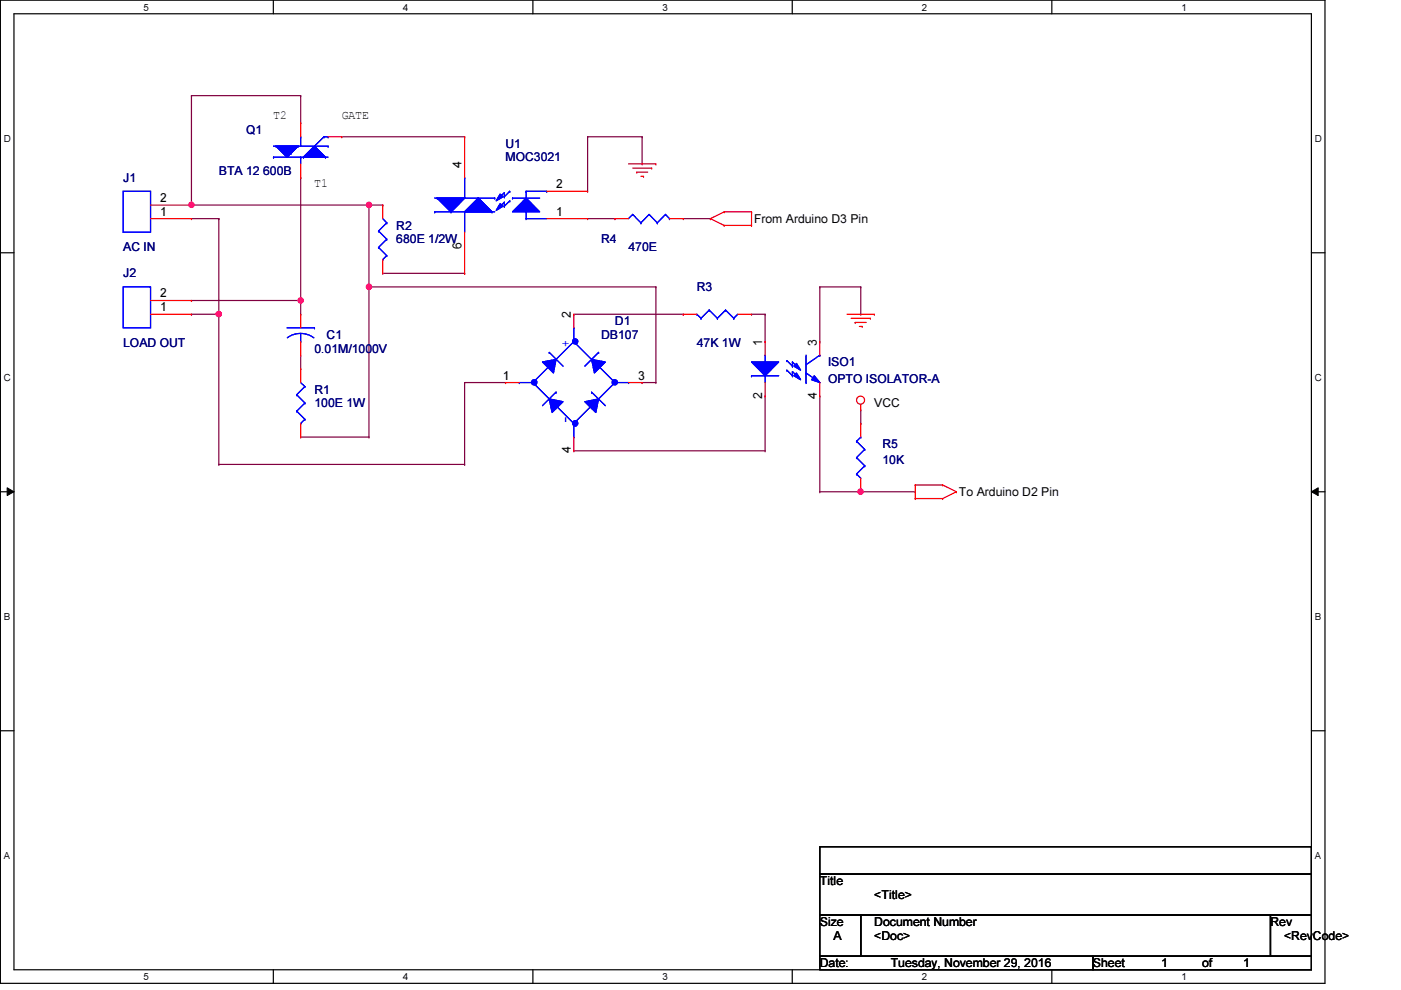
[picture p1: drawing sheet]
<svg xmlns="http://www.w3.org/2000/svg" width="297mm" height="210mm" viewBox="0 0 297 210" stroke-linecap="round" stroke-linejoin="round" font-family="sans-serif">
<path d="M.1 0h280.8v208.5h-280.8zM3 2.9h275v202.7h-275z" fill="none" stroke="#000" stroke-width=".25"/>
<g fill="#fff">
<path d="M30.4 .3h1.2v2.4h-1.2z"/>
<path d="M30.4 205.9h1.2v2.3h-1.2z"/>
</g>
<path d="M58 0v2.9M58 205.6v2.9" fill="none" stroke="#000" stroke-width=".25"/>
<g fill="#fff">
<path d="M85.4 .3h1.2v2.4h-1.2z"/>
<path d="M85.4 205.9h1.2v2.3h-1.2z"/>
</g>
<path d="M113 0v2.9M113 205.6v2.9" fill="none" stroke="#000" stroke-width=".25"/>
<g fill="#fff">
<path d="M140.5 .3h1.1v2.4h-1.1z"/>
<path d="M140.5 205.9h1.1v2.3h-1.1z"/>
</g>
<path d="M168 0v2.9M168 205.6v2.9" fill="none" stroke="#000" stroke-width=".25"/>
<g fill="#fff">
<path d="M195.4 .3h1.2v2.4h-1.2z"/>
<path d="M195.4 205.9h1.2v2.3h-1.2z"/>
</g>
<path d="M223 0v2.9M223 205.6v2.9" fill="none" stroke="#000" stroke-width=".25"/>
<g fill="#fff">
<path d="M250.5 .3h1.1v2.4h-1.1z"/>
<path d="M250.5 205.9h1.1v2.3h-1.1z"/>
<path d="M.8 28.2h1.5v2.4h-1.5z"/>
<path d="M278.8 28.2h1.4v2.4h-1.4z"/>
<path d="M.8 78.9h1.5v2.3h-1.5z"/>
<path d="M278.8 78.9h1.4v2.3h-1.4z"/>
</g>
<path d="M.1 53.6h2.9M278 53.6h2.9" fill="none" stroke="#000" stroke-width=".25"/>
<g fill="#fff">
<path d="M.8 129.6h1.4v2.3h-1.4z"/>
<path d="M278.8 129.6h1.3v2.3h-1.3z"/>
</g>
<path d="M.1 104.3h2.9M278 104.3h2.9" fill="none" stroke="#000" stroke-width=".25"/>
<path d="M1.5 103.4l1.5 .9-1.5 .8zM278 104.3l1.5-.9v1.7z" fill="#000"/>
<path d="M1.5 103.4l1.5 .9-1.5 .8zM278 104.3l1.5-.9v1.7z" fill="none" stroke="#000" stroke-width=".21"/>
<g fill="#fff">
<path d="M.8 180.3h1.4v2.3h-1.4z"/>
<path d="M278.8 180.3h1.3v2.3h-1.3z"/>
</g>
<path d="M.1 154.9h2.9M278 154.9h2.9" fill="none" stroke="#000" stroke-width=".25"/>
<path d="M40.6 46.4h5.8M46.4 46.4h.1M46.4 46.4v20.2" fill="none" stroke="#800040" stroke-width=".25"/>
<circle cx="46.4" cy="66.6" r=".56" fill="#f0f"/>
<circle cx="46.4" cy="66.6" r=".56" fill="none" stroke="#f0f" stroke-width=".25"/>
<path d="M40.6 20.3h.1M40.6 20.3v23.2M40.6 20.3h23.2M63.8 20.3h.1M63.8 26.1h.1M63.8 37.7h.1M63.8 20.3v5.8M63.8 37.7v26h-23.2M40.6 66.6h.1M40.6 63.7h.1M40.6 66.6h5.8" fill="none" stroke="#800040" stroke-width=".25"/>
<circle cx="63.7" cy="63.7" r=".56" fill="#f0f"/>
<circle cx="63.7" cy="63.7" r=".56" fill="none" stroke="#f0f" stroke-width=".25"/>
<path d="M72.5 29h26M98.5 29h.1M40.6 43.5h37.6M78.2 43.5h.1M63.8 66.6h.1M63.8 78.2h.1M63.8 63.7v2.9M63.8 75.3v2.9" fill="none" stroke="#800040" stroke-width=".25"/>
<circle cx="40.6" cy="43.4" r=".56" fill="#f0f"/>
<circle cx="40.6" cy="43.4" r=".56" fill="none" stroke="#f0f" stroke-width=".25"/>
<circle cx="78.2" cy="43.4" r=".56" fill="#f0f"/>
<circle cx="78.2" cy="43.4" r=".56" fill="none" stroke="#f0f" stroke-width=".25"/>
<path d="M81.1 58h17.4M98.5 58h.1M78.2 60.8h.1M78.2 60.8v31.9M63.8 92.7h14.4M78.2 92.7h.1" fill="none" stroke="#800040" stroke-width=".25"/>
<circle cx="78.2" cy="60.8" r=".56" fill="#f0f"/>
<circle cx="78.2" cy="60.8" r=".56" fill="none" stroke="#f0f" stroke-width=".25"/>
<g fill="none" stroke="#800040" stroke-width=".25">
<path d="M124.6 29h.1M124.6 29v11.6M124.6 29h11.5M136.1 29h.1M136.1 34.8h.1M136.1 29v5.8M78.2 43.5h.1M78.2 43.5h2.9M78.2 43.5v17.3h60.9M81.1 43.5h.1M124.6 46.4h5.8M130.4 46.4h.1"/>
<path d="M144.9 46.4h5.7M150.6 46.4h.1M46.4 66.6v31.9M121.7 66.6h23.2M139.1 60.8h.1M139.1 60.8v20.3M144.9 66.6h.1M159.3 66.6h2.9M162.2 72.4h.1M162.2 66.6h.1M162.2 66.6v5.8M173.8 60.8h.1"/>
<path d="M173.8 60.8h8.7M173.8 60.8v11.6M182.5 60.8h.1M182.5 66.6h.1M182.5 60.8v5.8M46.4 98.5h.1M46.4 98.5h52.1M98.5 98.5h.1M98.5 81.1h.1M98.5 81.1v17.4M98.5 81.1h8.7M107.2 81.1h.1"/>
<path d="M121.7 95.6h40.5M136.1 81.1h.1M136.1 81.1h3M139.1 81.1h.1M162.2 95.6h.1M162.2 84h.1M162.2 84v11.6M173.8 84v20.3M182.5 89.8h.1M182.5 86.9v2.9M173.8 104.3h.1M173.8 104.3h8.7"/>
<path d="M182.5 104.3h.1"/>
</g>
<circle cx="182.4" cy="104.2" r=".56" fill="#f0f"/>
<circle cx="182.4" cy="104.2" r=".56" fill="none" stroke="#f0f" stroke-width=".25"/>
<path d="M182.5 104.3h11.6M194.1 104.3h.1" fill="none" stroke="#800040" stroke-width=".25"/>
<g fill="none" stroke="#f00" stroke-width=".25">
<path d="M133.3 34.8h5.8M134.2 35.6h4M135 36.5h.1M135 36.5h2.3M135.9 37.4h.5M136.4 37.4h.1M138.2 35.6h.1M139.1 34.8h.1M130.4 46.4h.1M130.4 46.4h2.9M141.9 46.4h3M144.9 46.4h.1"/>
<path d="M150.6 46.4h.1M150.6 46.4l2.9 1.4M153.5 44.9h.1M153.5 47.8h.1M153.5 44.9l-2.9 1.5M153.5 44.9h5.8M153.5 47.8h5.8M159.3 44.9h.1M159.3 47.8h.1M159.3 44.9v2.9M63.8 66.6h.1M63.8 75.3h.1"/>
<path d="M63.8 66.6v2.9M63.8 72.4v2.9M179.6 66.6h5.8M180.5 67.5h4M181.3 68.4h.1M181.3 68.4h2.3M182.2 69.2h.6M182.8 69.2h.1M184.5 67.5h.1M185.4 66.6h.1M182.5 86.9h.1M182.5 85.7v1.2"/>
<path d="M194.1 105.7h.1M194.1 102.8h.1M194.1 102.8h5.8M194.1 105.7h5.8M194.1 102.8v2.9M199.9 102.8h.1M199.9 105.7h.1M199.9 102.8l2.9 1.5M202.8 104.3h.1M202.8 104.3l-2.9 1.4"/>
<circle cx="182.4" cy="84.8" r=".85"/>
</g>
<path d="M173.8 179.5h104.2v5.8h-104.2zM173.8 185.3h104.2v8.7h-104.2zM173.8 194h8.7v8.7h-8.7zM182.5 194h86.9v8.7h-86.9zM269.4 194h8.6v8.7h-8.6zM173.8 202.7h57.9v2.9h-57.9zM231.7 202.7h46.3v2.9h-46.3z" fill="none" stroke="#000" stroke-width=".25"/>
<g fill="none" stroke="#00f" stroke-width=".25">
<path d="M134.2 45.5h.1M134.2 45.5l-.9 .9M134.2 45.5l1.7 1.7M135.9 47.2h.1M137.6 45.5h.1M137.6 45.5l-1.7 1.7M137.6 45.5l1.8 1.7M139.4 47.2h.1M141.1 45.5h.1M141.1 45.5l-1.7 1.7M141.1 45.5l.8 .9M141.9 46.4h.1"/>
<path d="M60.9 69.5h5.8M63.8 72.4h.1M63.8 70.7l1.4 .2 1.3 .7M63.8 70.7l-1.5 .2-1.4 .7M63.8 70.7v1.7M66.7 69.5h.1"/>
</g>
<path d="M111.5 42l2.9 2.9h-5.7z" fill="#00f"/>
<g fill="none" stroke="#00f" stroke-width=".25">
<path d="M98.5 37.7h.1M98.5 37.7v4.3l-2.9 2.9M92.2 44.9h.1M92.2 42h12.7M92.2 44.9h12.7M92.7 42h.1M92.7 42l2.9 2.9M95.6 44.9h.1M98.5 44.9h.1M98.5 44.9v4.3M101.4 42h.1M101.4 42l-2.9 2.9"/>
<path d="M101.4 42l2.9 2.9M104.3 44.9h.1M104.9 42h.1M108.7 42h.1M108.7 42h5.7M111.5 42l2.9 2.9h-5.7zM111.5 46.4h.1M111.5 44.9h.1M111.5 40.6h.1M111.5 46.4h4.4M111.5 40.6v1.4M111.5 44.9v1.5"/>
<path d="M111.5 40.6h4.4M115.9 40.6h.1"/>
</g>
<path d="M98.5 44.9l2.9-2.9 2.9 2.9z" fill="#00f"/>
<path d="M98.5 44.9l2.9-2.9 2.9 2.9z" fill="none" stroke="#00f" stroke-width=".25"/>
<path d="M92.7 42h5.8l-2.9 2.9z" fill="#00f"/>
<g fill="none" stroke="#00f" stroke-width=".25">
<path d="M92.7 42h5.8l-2.9 2.9zM106.9 43.7h.1M106.9 42.9h.1M106.9 41.7h.1M106.9 40.9h.1M106.9 40.9v.8M106.9 42.9v.8M106.9 42.9l-1.2 1.1M106.9 40.9l-1.2 1.1M108.1 42.6h.1M108.1 40.6h.1M108.1 42.6l-1.2 1.1"/>
<path d="M108.1 40.6l-1.2 1.1"/>
</g>
<path d="M106 43.2l.6 .5-1.4 .9z" fill="#00f"/>
<path d="M106 43.2l.6 .5-1.4 .9z" fill="none" stroke="#00f" stroke-width=".25"/>
<path d="M106 41.1l.6 .6-1.4 .9z" fill="#00f"/>
<path d="M106 41.1l.6 .6-1.4 .9z" fill="none" stroke="#00f" stroke-width=".25"/>
<path d="M111.5 42l2.9 2.9h-5.7z" fill="#00f"/>
<g fill="none" stroke="#00f" stroke-width=".25">
<path d="M98.5 37.7h.1M98.5 37.7v4.3l-2.9 2.9M92.2 44.9h.1M92.2 42h12.7M92.2 44.9h12.7M92.7 42h.1M92.7 42l2.9 2.9M95.6 44.9h.1M98.5 44.9h.1M98.5 44.9v4.3M101.4 42h.1M101.4 42l-2.9 2.9"/>
<path d="M101.4 42l2.9 2.9M104.3 44.9h.1M104.9 42h.1M108.7 42h.1M108.7 42h5.7M111.5 42l2.9 2.9h-5.7zM111.5 46.4h.1M111.5 44.9h.1M111.5 40.6h.1M111.5 46.4h4.4M111.5 40.6v1.4M111.5 44.9v1.5"/>
<path d="M111.5 40.6h4.4M115.9 40.6h.1"/>
</g>
<path d="M98.5 44.9l2.9-2.9 2.9 2.9z" fill="#00f"/>
<path d="M98.5 44.9l2.9-2.9 2.9 2.9z" fill="none" stroke="#00f" stroke-width=".25"/>
<path d="M92.7 42h5.8l-2.9 2.9z" fill="#00f"/>
<g fill="none" stroke="#00f" stroke-width=".25">
<path d="M92.7 42h5.8l-2.9 2.9zM106.9 43.7h.1M106.9 42.9h.1M106.9 41.7h.1M106.9 40.9h.1M106.9 40.9v.8M106.9 42.9v.8M106.9 42.9l-1.2 1.1M106.9 40.9l-1.2 1.1M108.1 42.6h.1M108.1 40.6h.1M108.1 42.6l-1.2 1.1"/>
<path d="M108.1 40.6l-1.2 1.1"/>
</g>
<path d="M106 43.2l.6 .5-1.4 .9z" fill="#00f"/>
<path d="M106 43.2l.6 .5-1.4 .9z" fill="none" stroke="#00f" stroke-width=".25"/>
<path d="M106 41.1l.6 .6-1.4 .9z" fill="#00f"/>
<g fill="none" stroke="#00f" stroke-width=".25">
<path d="M58 33.3h.1M58 33.3h11.6M58 31h11.6M58.5 31h.1M58.5 31l2.4 2.3 2.3-2.3M61.8 32.5h.1M63.2 31h.1M63.2 31l-1.4 1.5M63.8 33.3h.1M63.8 29h.1M63.8 29v2M63.8 33.3v1.5"/>
<path d="M64.3 33.3h.1M66.7 31l-2.4 2.3M66.7 31l2.3 2.3M68.7 29h.1M68.7 29l-2 2M68.7 29h.9M69 33.3h.1M69.6 31h.1M69.6 29h.1M106 41.1l.6 .6-1.4 .9z"/>
</g>
<path d="M98.5 29h.1M98.5 29v8.7M98.5 58h.1M98.5 49.2v8.8M115.9 46.4h8.7M115.9 40.6h8.7M124.6 46.4h.1M124.6 40.6h.1" fill="none" stroke="#f00" stroke-width=".25"/>
<path d="M66.7 31l2.3 2.3h-4.7z" fill="#00f"/>
<path d="M66.7 31l2.3 2.3h-4.7z" fill="none" stroke="#00f" stroke-width=".25"/>
<path d="M58.5 31h4.7l-2.3 2.3z" fill="#00f"/>
<g fill="none" stroke="#00f" stroke-width=".25">
<path d="M58 33.3h.1M58 33.3h11.6M58 31h11.6M58.5 31h4.7l-2.3 2.3zM58.5 31h.1M58.5 31l2.4 2.3 2.3-2.3M61.8 32.5h.1M63.2 31h.1M63.2 31l-1.4 1.5M63.8 33.3h.1M63.8 29h.1M63.8 29v2"/>
<path d="M63.8 33.3v1.5M64.3 33.3h.1M66.7 31l-2.4 2.3M66.7 31l2.3 2.3M68.7 29h.1M68.7 29l-2 2M68.7 29h.9M69 33.3h.1M69.6 31h.1M69.6 29h.1"/>
</g>
<path d="M66.7 31l2.3 2.3h-4.7z" fill="#00f"/>
<path d="M66.7 31l2.3 2.3h-4.7z" fill="none" stroke="#00f" stroke-width=".25"/>
<path d="M58.5 31h4.7l-2.3 2.3z" fill="#00f"/>
<g fill="none" stroke="#00f" stroke-width=".25">
<path d="M58.5 31h4.7l-2.3 2.3zM80.3 49h.1M80.3 52.5h.1M80.3 49l1.7 1.7M80.3 52.5l1.7 1.7M81.1 55h.1M81.1 46.4l.9 .8M82 47.2h.1M82 50.7h.1M82 54.2h.1M82 47.2l-1.7 1.8M82 50.7l-1.7 1.8"/>
<path d="M82 54.2l-.9 .8M147.7 66.6h.1M147.7 66.6l.9 .9M148.6 67.5h.1M150.4 65.7h.1M150.4 65.7l1.7 1.8M150.4 65.7l-1.8 1.8M152.1 67.5h.1M153.8 65.7h.1M153.8 65.7l1.8 1.8M153.8 65.7l-1.7 1.8M155.6 67.5h.1"/>
<path d="M156.4 66.6l-.8 .9M62.9 83.7h.1M62.9 87.2h.1M62.9 83.7l1.7 1.7M62.9 87.2l1.7 1.7M63.8 89.8h.1M63.8 81.1l.8 .9M64.6 82h.1M64.6 85.4h.1M64.6 88.9h.1M64.6 82l-1.7 1.7M64.6 85.4l-1.7 1.8"/>
<path d="M64.6 88.9l-.8 .9"/>
</g>
<g fill="none" stroke="#f00" stroke-width=".25">
<path d="M63.8 37.7h.1M63.8 26.1h.1M63.8 26.1v2.9M63.8 34.8v2.9M69.6 29h2.9M72.5 29h.1M81.1 43.5h.1M81.1 58h.1M81.1 43.5v2.9M81.1 55v3M63.8 78.2h.1M63.8 78.2v2.9"/>
<path d="M144.9 66.6h.1M144.9 66.6h2.8M156.4 66.6h2.9M159.3 66.6h.1M63.8 92.7h.1M63.8 89.8v2.9"/>
</g>
<path d="M159.3 76.8h5.8l-2.9 2.9z" fill="#00f"/>
<g fill="none" stroke="#00f" stroke-width=".25">
<path d="M159.3 76.8h5.8l-2.9 2.9zM159.3 79.7h.1M159.3 79.7h5.8M162.2 79.7h.1M162.2 76.8h.1M162.2 75.3v1.5M162.2 79.7v1.4M170.9 79.1h.1M170.9 75.3v5.8M170.9 79.1l2.9 2M173.8 75.3h.1M173.8 75.3l-2.9 2"/>
<path d="M170.9 81.1h.1"/>
</g>
<path d="M172.6 79.7l1.2 1.4-1.7-.6z" fill="#00f"/>
<g fill="none" stroke="#00f" stroke-width=".25">
<path d="M166.8 78.5h.1M166.8 76.5h.1M166.8 78.5l1.2 1.2M166.8 76.5l1.2 1.1M168 79.7h.1M168 78.8h.1M168 77.6h.1M168 76.8h.1M168 76.8v.8M168 78.8v.9M168 78.8l1.2 1.1M168 76.8l1.2 1.1"/>
<path d="M172.6 79.7l1.2 1.4-1.7-.6z"/>
</g>
<path d="M168.9 79.1l.9 1.4-1.5-.8z" fill="#00f"/>
<path d="M168.9 79.1l.9 1.4-1.5-.8z" fill="none" stroke="#00f" stroke-width=".25"/>
<path d="M168.9 77l.9 1.5-1.5-.9z" fill="#00f"/>
<path d="M168.9 77l.9 1.5-1.5-.9z" fill="none" stroke="#00f" stroke-width=".25"/>
<path d="M159.3 76.8h5.8l-2.9 2.9z" fill="#00f"/>
<g fill="none" stroke="#00f" stroke-width=".25">
<path d="M159.3 76.8h5.8l-2.9 2.9zM159.3 79.7h.1M159.3 79.7h5.8M162.2 79.7h.1M162.2 76.8h.1M162.2 75.3v1.5M162.2 79.7v1.4M170.9 79.1h.1M170.9 75.3v5.8M170.9 79.1l2.9 2M173.8 75.3h.1M173.8 75.3l-2.9 2"/>
<path d="M170.9 81.1h.1"/>
</g>
<path d="M172.6 79.7l1.2 1.4-1.7-.6z" fill="#00f"/>
<g fill="none" stroke="#00f" stroke-width=".25">
<path d="M166.8 78.5h.1M166.8 76.5h.1M166.8 78.5l1.2 1.2M166.8 76.5l1.2 1.1M168 79.7h.1M168 78.8h.1M168 77.6h.1M168 76.8h.1M168 76.8v.8M168 78.8v.9M168 78.8l1.2 1.1M168 76.8l1.2 1.1"/>
<path d="M172.6 79.7l1.2 1.4-1.7-.6z"/>
</g>
<path d="M168.9 79.1l.9 1.4-1.5-.8z" fill="#00f"/>
<path d="M168.9 79.1l.9 1.4-1.5-.8z" fill="none" stroke="#00f" stroke-width=".25"/>
<path d="M168.9 77l.9 1.5-1.5-.9z" fill="#00f"/>
<g fill="none" stroke="#00f" stroke-width=".25">
<path d="M116.5 77.6l-3.5 3.5M117.9 76.2h.1M121.7 72.4h.1M121.7 72.4l3.7 3.8M121.7 72.4l-3.8 3.8M126.9 74.7h.1M126.9 77.6h.1M126.9 74.7l-2.9 2.9M126.9 77.6l3.5 3.5M168.9 77l.9 1.5-1.5-.9zM113 81.1h.1M113 81.1l3.5 3.5"/>
<path d="M116.5 84.6h.1M117.9 86l3.8 3.8M121.7 89.8h.1M125.4 86h.1M125.4 86l-3.7 3.8M130.4 81.1h.1M130.4 81.1l-3.5 3.5M181.6 97h.1M181.6 93.6h.1M181.6 97l1.7 1.8M181.6 93.6l1.7 1.7M182.5 92.7h.1"/>
<path d="M182.5 92.7l-.9 .9M183.3 98.8h.1M183.3 95.3h.1M183.3 98.8l-1.7 1.7M183.3 95.3l-1.7 1.7M181.6 100.5h.1M181.6 100.5l.9 .9"/>
</g>
<path d="M162.2 72.4h.1M162.2 72.4v2.9M173.8 72.4h.1M173.8 72.4v2.9M162.2 84h.1M162.2 81.1v2.9M173.8 84h.1M173.8 81.1v2.9M182.5 89.8h.1M182.5 89.8v2.9M182.5 104.3h.1M182.5 101.4v2.9" fill="none" stroke="#f00" stroke-width=".25"/>
<path d="M115 76.8l2.9-.6-.6 2.9z" fill-rule="evenodd" fill="#00f"/>
<path d="M115 76.8l2.9-.6-.6 2.9z" fill="none" stroke="#00f" stroke-width=".25"/>
<path d="M124 85.2l2.9-.6-.6 2.9z" fill-rule="evenodd" fill="#00f"/>
<path d="M124 85.2l2.9-.6-.6 2.9z" fill="none" stroke="#00f" stroke-width=".25"/>
<path d="M125.4 76.2l3 .6-2.4 2.3z" fill-rule="evenodd" fill="#00f"/>
<path d="M125.4 76.2l3 .6-2.4 2.3z" fill="none" stroke="#00f" stroke-width=".25"/>
<path d="M116.5 84.6l2.9 .6-2.4 2.3z" fill-rule="evenodd" fill="#00f"/>
<path d="M116.5 74.7h.1M116.5 74.7l2.9 2.9M116.5 84.6l2.9 .6-2.4 2.3zM117.9 83.1h.1M117.9 83.1l-2.9 2.9M125.4 83.1h.1M125.4 83.1l3 2.9" fill="none" stroke="#00f" stroke-width=".25"/>
<circle cx="113.3" cy="81.1" r=".56" fill="#00f"/>
<circle cx="113.3" cy="81.1" r=".56" fill="none" stroke="#00f" stroke-width=".25"/>
<circle cx="122" cy="72.4" r=".56" fill="#00f"/>
<circle cx="122" cy="72.4" r=".56" fill="none" stroke="#00f" stroke-width=".25"/>
<circle cx="121.9" cy="89.8" r=".56" fill="#00f"/>
<circle cx="121.9" cy="89.8" r=".56" fill="none" stroke="#00f" stroke-width=".25"/>
<circle cx="130.3" cy="81.1" r=".56" fill="#00f"/>
<g fill="none" stroke="#00f" stroke-width=".25">
<path d="M116.5 77.6l-3.5 3.5M117.9 76.2h.1M121.7 69.5h.1M121.7 72.4h.1M121.7 69.5v2.9M121.7 72.4l3.7 3.8M121.7 72.4l-3.8 3.8M126.9 74.7h.1M126.9 77.6h.1M126.9 74.7l-2.9 2.9M126.9 77.6l3.5 3.5M110.1 81.1h.1"/>
<path d="M110.1 81.1h3.2M113 81.1h.1M113 81.1l3.5 3.5M116.5 84.6h.1M117.9 86l3.8 3.8M121.7 92.7h.1M121.7 89.8h.1M121.7 89.8v2.9M125.4 86h.1M125.4 86l-3.7 3.8M130.4 81.1h.1M130.4 81.1h2.9"/>
<path d="M130.4 81.1l-3.5 3.5M133.3 81.1h.1"/>
<circle cx="130.3" cy="81.1" r=".56"/>
</g>
<path d="M115 76.8l2.9-.6-.6 2.9z" fill-rule="evenodd" fill="#00f"/>
<path d="M115 76.8l2.9-.6-.6 2.9z" fill="none" stroke="#00f" stroke-width=".25"/>
<path d="M124 85.2l2.9-.6-.6 2.9z" fill-rule="evenodd" fill="#00f"/>
<path d="M124 85.2l2.9-.6-.6 2.9z" fill="none" stroke="#00f" stroke-width=".25"/>
<path d="M125.4 76.2l3 .6-2.4 2.3z" fill-rule="evenodd" fill="#00f"/>
<path d="M125.4 76.2l3 .6-2.4 2.3z" fill="none" stroke="#00f" stroke-width=".25"/>
<path d="M116.5 84.6l2.9 .6-2.4 2.3z" fill-rule="evenodd" fill="#00f"/>
<path d="M116.5 74.7h.1M116.5 74.7l2.9 2.9M116.5 84.6l2.9 .6-2.4 2.3zM117.9 83.1h.1M117.9 83.1l-2.9 2.9M125.4 83.1h.1M125.4 83.1l3 2.9" fill="none" stroke="#00f" stroke-width=".25"/>
<circle cx="113.3" cy="81.1" r=".56" fill="#00f"/>
<circle cx="113.3" cy="81.1" r=".56" fill="none" stroke="#00f" stroke-width=".25"/>
<circle cx="122" cy="72.4" r=".56" fill="#00f"/>
<circle cx="122" cy="72.4" r=".56" fill="none" stroke="#00f" stroke-width=".25"/>
<circle cx="121.9" cy="89.8" r=".56" fill="#00f"/>
<circle cx="121.9" cy="89.8" r=".56" fill="none" stroke="#00f" stroke-width=".25"/>
<circle cx="130.3" cy="81.1" r=".56" fill="#00f"/>
<g fill="none" stroke="#00f" stroke-width=".25">
<path d="M26.1 40.6h5.8v8.6h-5.8zM26.1 60.8h5.8v8.7h-5.8zM121.7 69.5h.1M121.7 69.5v2.9M110.1 81.1h.1M110.1 81.1h3.2M121.7 92.7h.1M121.7 89.8v2.9M130.4 81.1h2.9M133.3 81.1h.1"/>
<circle cx="130.3" cy="81.1" r=".56"/>
</g>
<g fill="none" stroke="#f00" stroke-width=".25">
<path d="M31.9 46.4h8.7M31.9 43.5h8.7M40.6 46.4h.1M40.6 43.5h.1M31.9 66.6h8.7M31.9 63.7h8.7M40.6 66.6h.1M40.6 63.7h.1M121.7 66.6h.1M121.7 66.6v2.9M107.2 81.1h.1M107.2 81.1h2.9"/>
<path d="M121.7 95.6h.1M121.7 92.7v2.9M133.3 81.1h2.8M136.1 81.1h.1"/>
</g>
<circle cx="46.4" cy="66.6" r=".56" fill="#f0f"/>
<circle cx="46.4" cy="66.6" r=".56" fill="none" stroke="#f0f" stroke-width=".25"/>
<circle cx="63.7" cy="63.7" r=".56" fill="#f0f"/>
<circle cx="63.7" cy="63.7" r=".56" fill="none" stroke="#f0f" stroke-width=".25"/>
<circle cx="40.6" cy="43.4" r=".56" fill="#f0f"/>
<circle cx="40.6" cy="43.4" r=".56" fill="none" stroke="#f0f" stroke-width=".25"/>
<circle cx="78.2" cy="43.4" r=".56" fill="#f0f"/>
<circle cx="78.2" cy="43.4" r=".56" fill="none" stroke="#f0f" stroke-width=".25"/>
<circle cx="78.2" cy="60.8" r=".56" fill="#f0f"/>
<circle cx="78.2" cy="60.8" r=".56" fill="none" stroke="#f0f" stroke-width=".25"/>
<circle cx="182.4" cy="104.2" r=".56" fill="#f0f"/>
<circle cx="182.4" cy="104.2" r=".56" fill="none" stroke="#f0f" stroke-width=".25"/>
<g font-size="2.6" fill="#000080">
<text x="52.2" y="28.4">Q1</text>
<text x="107.2" y="31.3">U1</text>
<text x="107.2" y="34.2">MOC3021</text>
<text x="26.1" y="38.6">J1</text>
<text x="46.4" y="37.1">BTA 12 600B</text>
<text x="26.1" y="53.3">AC IN</text>
<text x="84" y="48.7">R2</text>
<text x="84" y="51.6">680E 1/2W</text>
<text x="127.5" y="51.6">R4</text>
<text x="133.3" y="53.3">470E</text>
<text x="26.1" y="58.8">J2</text>
<text x="147.7" y="61.7">R3</text>
<text x="69.3" y="71.8">C1</text>
<text x="127.5" y="71.8">DB107</text>
<text x="130.4" y="69">D1</text>
<text x="26.1" y="73.6">LOAD OUT</text>
<text x="66.7" y="74.8">0.01M/1000V</text>
<text x="147.7" y="73.6">47K 1W</text>
<text x="175.6" y="77.6">ISO1</text>
<text x="66.7" y="83.4">R1</text>
<text x="175.6" y="81.1">OPTO ISOLATOR-A</text>
<text x="66.7" y="86.3">100E 1W</text>
<text x="187.1" y="95">R5</text>
<text x="187.1" y="98.5">10K</text>
</g>
<g font-size="2.6">
<text x="58" y="25.3">T2</text>
<text x="72.5" y="25.3">GATE</text>
<text x="97.9" y="35.6" transform="rotate(-90 97.9 35.6)">4</text>
<text x="66.7" y="39.8">T1</text>
<text x="117.9" y="39.9">2</text>
<text x="33.9" y="45.7">1</text>
<text x="33.9" y="42.8">2</text>
<text x="117.9" y="45.7">1</text>
<text x="159.9" y="47.2">From Arduino D3 Pin</text>
<text x="97.9" y="52.7" transform="rotate(-90 97.9 52.7)">6</text>
<text x="33.9" y="66">1</text>
<text x="33.9" y="63.1">2</text>
<text x="121" y="67.5" transform="rotate(-90 121 67.5)">2</text>
<text x="161.6" y="73.3" transform="rotate(-90 161.6 73.3)">1</text>
<text x="173.2" y="73.3" transform="rotate(-90 173.2 73.3)">3</text>
<text x="106.6" y="80.5">1</text>
<text x="135.3" y="80.5">3</text>
<text x="161.6" y="84.6" transform="rotate(-90 161.6 84.6)">2</text>
<text x="173.2" y="84.6" transform="rotate(-90 173.2 84.6)">4</text>
<text x="185.4" y="86.3">VCC</text>
<text x="121" y="96.1" transform="rotate(-90 121 96.1)">4</text>
<text x="203.3" y="105.2">To Arduino D2 Pin</text>
<text x="173.8" y="187.7">Title</text>
<text x="185.4" y="190.6">&lt;Title&gt;</text>
<text x="173.8" y="196.3">Size</text>
<text x="185.4" y="196.3">Document Number</text>
<text x="269.4" y="196.3">Rev</text>
<text x="176.7" y="199.3">A</text>
<text x="185.4" y="199.3">&lt;Doc&gt;</text>
<text x="272.2" y="199.3">&lt;RevCode&gt;</text>
<text x="173.8" y="205.1">Date:</text>
<text x="188.8" y="205.1">Tuesday, November 29, 2016</text>
<text x="231.7" y="205.1">Sheet</text>
<text x="246.2" y="205.1">1</text>
<text x="254.9" y="205.1">of</text>
<text x="263.6" y="205.1">1</text>
</g>
<g font-size="2.6" fill="#00f">
<text x="120.7" y="73.6" transform="rotate(-90 120.7 73.6)">+</text>
<text x="120.7" y="89.8" transform="rotate(-90 120.7 89.8)">-</text>
</g>
<g font-size="2.1">
<text x="30.4" y="2.2">5</text>
<text x="85.4" y="2.2">4</text>
<text x="140.5" y="2.2">3</text>
<text x="195.4" y="2.2">2</text>
<text x="250.5" y="2.2">1</text>
<text x=".8" y="30.1">D</text>
<text x="278.8" y="30.1">D</text>
<text x=".8" y="80.8">C</text>
<text x="278.8" y="80.8">C</text>
<text x=".8" y="131.5">B</text>
<text x="278.8" y="131.5">B</text>
<text x=".8" y="182.2">A</text>
<text x="278.8" y="182.2">A</text>
<text x="30.4" y="207.8">5</text>
<text x="85.4" y="207.8">4</text>
<text x="140.5" y="207.8">3</text>
<text x="195.4" y="207.8">2</text>
<text x="250.5" y="207.8">1</text>
</g>
</svg>
